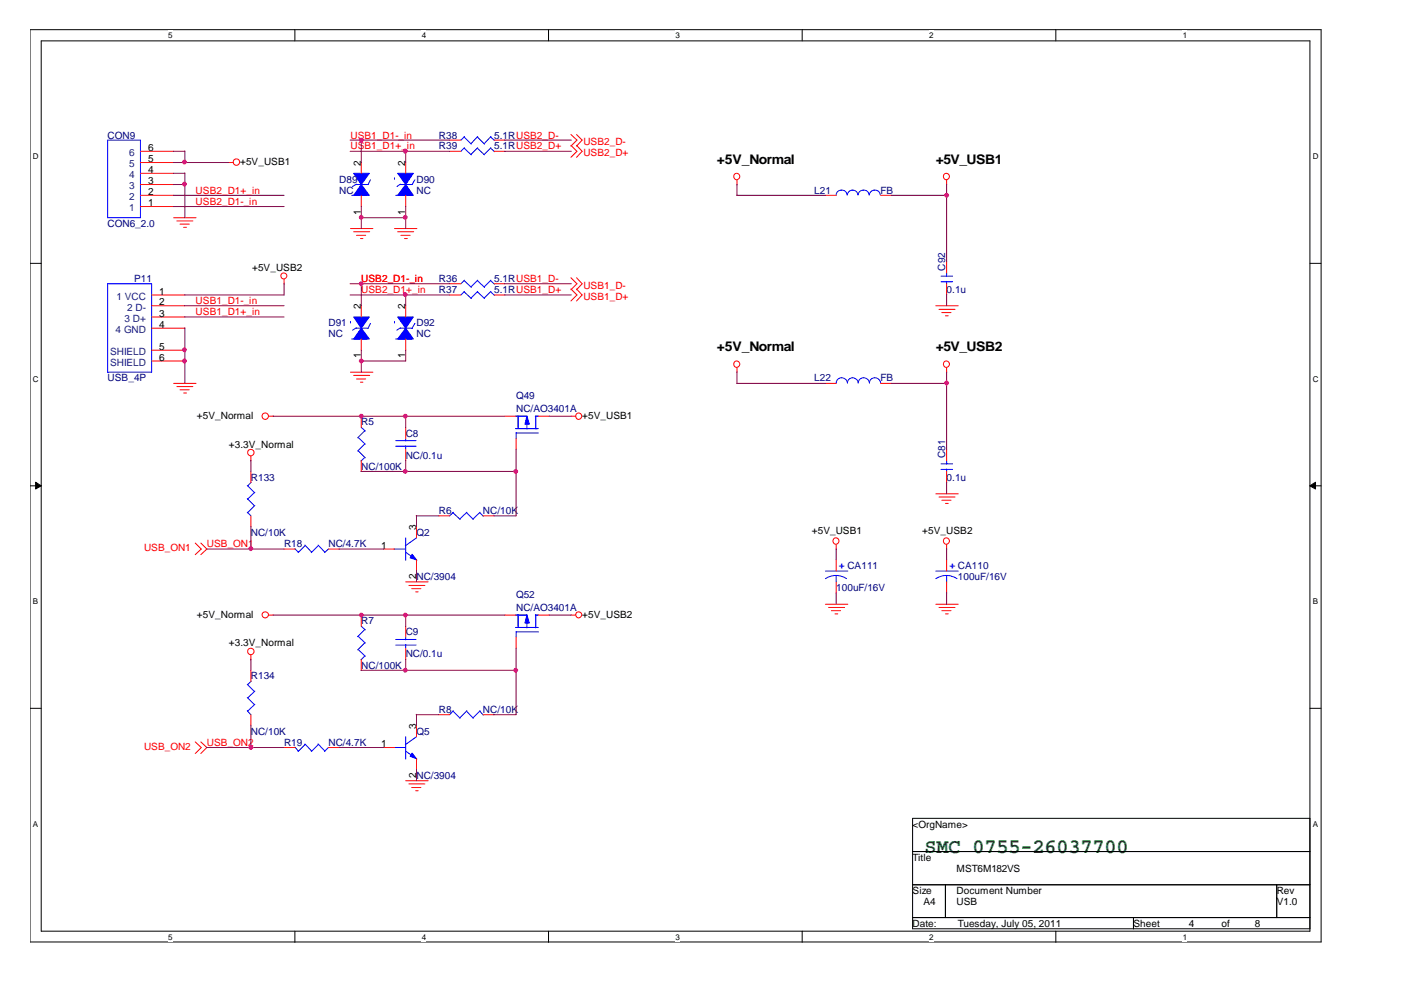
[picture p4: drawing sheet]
<svg xmlns="http://www.w3.org/2000/svg" width="297mm" height="210mm" viewBox="0 0 297 210" stroke-linecap="round" stroke-linejoin="round" font-family="sans-serif">
<path d="M6.3 6.3h273.3v193h-273.3zM8.7 8.7h268.5v188.3h-268.5z" fill="none" stroke="#000" stroke-width=".21"/>
<g fill="#fff">
<path d="M35.6 6.4h.9v2h-.9z"/>
<path d="M35.6 197.2h.9v2h-.9z"/>
</g>
<path d="M62.4 6.3v2.4M62.4 197v2.4" fill="none" stroke="#000" stroke-width=".21"/>
<g fill="#fff">
<path d="M89.2 6.4h1v2h-1z"/>
<path d="M89.2 197.2h1v2h-1z"/>
</g>
<path d="M116.1 6.3v2.4M116.1 197v2.4" fill="none" stroke="#000" stroke-width=".21"/>
<g fill="#fff">
<path d="M142.9 6.4h.9v2h-.9z"/>
<path d="M142.9 197.2h.9v2h-.9z"/>
</g>
<path d="M169.8 6.3v2.4M169.8 197v2.4" fill="none" stroke="#000" stroke-width=".21"/>
<g fill="#fff">
<path d="M196.6 6.4h.9v2h-.9z"/>
<path d="M196.6 197.2h.9v2h-.9z"/>
</g>
<path d="M223.4 6.3v2.4M223.4 197v2.4" fill="none" stroke="#000" stroke-width=".21"/>
<g fill="#fff">
<path d="M250.3 6.4h.9v2h-.9z"/>
<path d="M250.3 197.2h.9v2h-.9z"/>
<path d="M6.9 32.1h1.2v2h-1.2z"/>
<path d="M277.8 32.1h1.2v2h-1.2z"/>
<path d="M6.9 79.2h1.2v1.9h-1.2z"/>
<path d="M277.8 79.2h1.2v1.9h-1.2z"/>
</g>
<path d="M6.3 55.7h2.4M277.2 55.7h2.4" fill="none" stroke="#000" stroke-width=".21"/>
<g fill="#fff">
<path d="M6.9 126.3h1.1v1.9h-1.1z"/>
<path d="M277.8 126.3h1.1v1.9h-1.1z"/>
</g>
<path d="M6.3 102.8h2.4M277.2 102.8h2.4" fill="none" stroke="#000" stroke-width=".21"/>
<g fill="#000" stroke="#000" stroke-width=".21">
<path d="M7.5 102l1.2 .8-1.2 .7z" fill-rule="evenodd"/>
<path d="M277.2 102.8l1.2-.8v1.5z" fill-rule="evenodd"/>
</g>
<g fill="#fff">
<path d="M6.9 173.3h1.1v2h-1.1z"/>
<path d="M277.8 173.3h1.1v2h-1.1z"/>
</g>
<path d="M6.3 149.9h2.4M277.2 149.9h2.4M193.1 173.2h84.1v23.3h-84.1zM193.1 180.2h84.1M193.1 187.2h84.1M193.1 194.2h84.1M200.1 187.2v7M239.9 194.2v2.3M270.2 187.2v7" fill="none" stroke="#000" stroke-width=".21"/>
<g fill="none" stroke="#f00" stroke-width=".21">
<path d="M29.7 34.4h7M29.7 32h7M29.7 36.7h7M29.7 39h7M48.3 34.4h1.1M76.5 34.4v2.3M85.9 34.4v2.3M95.2 29.6h2.3M95.2 32h2.3M104.6 29.6h2.2M104.6 32h2.2M120.8 28.5l1.3 1.1-1.3 1.3"/>
<path d="M120.8 30.7l1.3 1.3-1.3 1.3M122 28.5l1.2 1.1-1.2 1.3M122 30.7l1.2 1.3-1.2 1.3M156 38.1v1M200.3 38.1v1M29.7 41.3h7M29.7 43.7h7M36.7 46.1h4.8M37.4 46.8h3.4M38.1 47.4h1.9M38.9 48.1h.6M60.1 59.1v1"/>
<path d="M74.2 48.4h4.7M74.8 49h3.4M75.4 49.8h2M76.3 50.5h.5M76.5 41.3v2.4M83.5 48.4h4.7M84.2 49h3.3M84.8 49.8h2M85.6 50.5h.6M85.9 41.3v2.4M120.8 58.8l1.3 1.2-1.3 1.3M122 58.8l1.2 1.2-1.2 1.3"/>
<path d="M174.7 41.3h2.3M186.4 41.3h2.2M200.3 55.4v2.4M32.1 64.7h7M32.1 62.4h7M32.1 67.1h7M32.1 69.4h7M32.1 74.1h7M32.1 76.4h7M74.2 78.8h4.7M74.8 79.4h3.4M76.5 64.7v2.4"/>
<path d="M76.5 71.7v2.4M85.9 64.7v2.4M85.9 71.7v2.4M95.2 62.4h2.3M95.2 60h2.3M104.6 62.4h2.2M104.6 60h2.2M120.8 61.1l1.3 1.3-1.3 1.3M122 61.1l1.2 1.3-1.2 1.3M156 77.8v1M198 64.7h4.8M198.7 65.5h3.4"/>
<path d="M199.3 66.1h2M200.1 66.8h.6M200.3 60v2.4M200.3 77.8v1M36.7 81.1h4.8M37.4 81.8h3.4M38.1 82.5h1.9M38.9 83.2h.6M53.1 96.5v1.1M53.1 99.8v2.3M56.9 88.1h1M75.4 80.2h2"/>
<path d="M76.3 80.9h.5M76.5 88.1v2.3M76.5 97.5v2.3M85.9 90.4v2.4M85.9 95.1v2.4M106.8 88.1h2.4M109.2 92.8v2.3M113.9 88.1h2.3M120.8 88.1h1M174.7 81.1h2.3M186.4 81.1h2.2M200.3 95.1v2.4"/>
<path d="M200.3 99.8v2.3M41.3 114.9l1.3 1.3-1.3 1.2M42.5 114.9l1.3 1.3-1.3 1.2M53.1 109.1v2.3M60.1 116.2h2.4M69.5 116.2h2.3M81.2 116.2h2.3M88.1 111.4v2.4M88.1 118.5v2.3M92.9 109.1h2.3M102.2 109.1h2.4M177 115.2v1.1"/>
<path d="M177 118.5v2.3M198 104.5h4.8M198.7 105.2h3.4M199.3 105.8h2M200.1 106.5h.6M200.3 115.2v1.1M200.3 118.5v2.3M53.1 138.6v1M56.9 130.1h1M76.5 130.1v2.4M76.5 139.5v2.3M85.9 123.1h4.7"/>
<path d="M85.9 132.5v2.3M85.9 137.2v2.3M86.5 123.9h3.4M87.1 124.6h2M88 125.2h.5M106.8 130.1h2.4M109.2 134.8v2.4M113.9 130.1h2.3M120.8 130.1h1M174.7 127.9h4.7M175.3 128.5h3.4M175.9 129.2h2"/>
<path d="M176.7 129.9h.6M177 123.1v2.4M198 127.9h4.8M198.7 128.5h3.4M199.3 129.2h2M200.1 129.9h.6M200.3 123.1v2.4M41.3 157l1.3 1.2-1.3 1.2M42.5 157l1.3 1.2-1.3 1.2M53.1 141.8v2.4M53.1 151.2v2.3M60.1 158.2h2.4"/>
<path d="M69.5 158.2h2.3M81.2 158.2h2.3M88.1 153.5v2.4M92.9 151.2h2.3M102.2 151.2h2.4M85.9 165.2h4.7M86.5 165.9h3.4M87.1 166.6h2M88 167.3h.5M88.1 160.5v2.4"/>
<circle cx="50" cy="34.3" r=".68"/>
<circle cx="155.9" cy="37.3" r=".66"/>
<circle cx="200.3" cy="37.3" r=".66"/>
<circle cx="60.1" cy="58.4" r=".64"/>
<circle cx="155.9" cy="77" r=".66"/>
<circle cx="200.3" cy="77" r=".66"/>
<circle cx="53.1" cy="95.8" r=".68"/>
<circle cx="56.1" cy="88.1" r=".68"/>
<circle cx="122.4" cy="88" r=".66"/>
<circle cx="176.9" cy="114.5" r=".66"/>
<circle cx="200.3" cy="114.5" r=".66"/>
<circle cx="53.1" cy="137.8" r=".68"/>
<circle cx="56.1" cy="130.1" r=".66"/>
<circle cx="122.5" cy="130.1" r=".64"/>
</g>
<g fill="none" stroke="#00f" stroke-width=".21">
<path d="M22.8 29.6h6.9v16.5h-6.9zM74.2 37.6v.3M75.4 39h2.6M75.4 39l-.8 .5M76.5 38.3v.7M78.4 38l-.5 1M83.5 37.6v.3M84.7 39h2.6M84.8 39l-.8 .5M85.9 38.3v.7M87.8 38l-.6 1M98.2 29l1.5 1.5"/>
<path d="M98.2 31.3l1.5 1.5M98.3 28.9l-.8 .7M98.3 31.3l-.8 .7M101 29l1.5 1.5M101 31.3l1.5 1.5M101.1 28.9l-1.4 1.5M101.1 31.3l-1.4 1.4M103.8 29l.8 .7M103.8 31.3l.8 .8M103.9 28.9l-1.5 1.5M103.9 31.3l-1.5 1.4M74.4 41.3h3.3"/>
<path d="M83.7 41.3h3.4M98.2 59.4l1.5 1.4M98.3 59.3l-.8 .7M101 59.4l1.5 1.4M101.1 59.3l-1.4 1.4M103.8 59.4l.8 .7M103.9 59.3l-1.5 1.4M177 41.2a1.15 1.15 0 0 1 1.1-1 1.15 1.15 0 0 1 1.1 1M179.3 41.2a1.1 1.1 0 0 1 1.1-1 1.1 1.1 0 0 1 1.1 1M181.6 41.2a1.15 1.15 0 0 1 1.2-1 1.15 1.15 0 0 1 1.1 1M184 41.2a1.15 1.15 0 0 1 1.1-1 1.15 1.15 0 0 1 1.2 1M199.1 58.4h2.5"/>
<path d="M199.1 59.6h2.5M200.3 57.8v.7M200.3 59.5v.5M22.8 60h9.3v18.8h-9.3zM74.2 68v.3M74.4 71.7h3.3M75.4 69.4h2.6M75.4 69.4l-.8 .5M76.5 68.6v.8M78.4 68.4l-.5 1M83.5 68v.3M83.7 71.7h3.4"/>
<path d="M84.7 69.4h2.6M84.8 69.4l-.8 .5M85.9 68.6v.8M87.8 68.4l-.6 1M98.2 61.7l1.5 1.5M98.3 61.7l-.8 .7M101 61.7l1.5 1.5M101.1 61.7l-1.4 1.4M103.8 61.7l.8 .8M103.9 61.7l-1.5 1.4M75.8 92.6l1.5 1.4M75.8 95.3l1.5 1.6"/>
<path d="M76.5 90.4l.8 .8M77.2 91.1l-1.5 1.5M77.2 93.9l-1.5 1.5M77.2 96.8l-.8 .8M83.7 94.4h4.4M83.7 93.2h4.4M85.9 92.8v.5M85.9 94.3v.8M109.1 90.7h4.8M109.1 88.1h2.4v2.7M109.2 91.5v1.3M109.2 91.6h4.8"/>
<path d="M109.6 88v2.7M113.3 88.1h.6M113.4 88.1v2.7M177 81a1.19 1.19 0 0 1 1.1-1.1 1.19 1.19 0 0 1 1.2 1.1 1.14 1.14 0 0 1 1.2-1.1 1.14 1.14 0 0 1 1.1 1.1 1.19 1.19 0 0 1 1.2-1.1 1.19 1.19 0 0 1 1.2 1.1 1.19 1.19 0 0 1 1.2-1.1 1.19 1.19 0 0 1 1.2 1.1M199.1 98.1h2.5M199.1 99.3h2.5M200.3 97.5v.7M200.3 99.2v.6M52.3 108.4l.8 .7M52.3 105.5l1.5 1.5M52.3 102.7l1.5 1.5M53.2 102l-.8 .8"/>
<path d="M53.9 106.9l-1.5 1.6M53.9 104.2l-1.5 1.4M62.4 116.1l.8 .8M64.5 115.3l1.5 1.6M64.6 115.4l-1.5 1.5M67.3 115.3l1.4 1.6M67.4 115.4l-1.5 1.5M69.5 116.2l-.8 .7M83.4 116.2h2.5M85.9 113.8v4.7M85.9 116.9l2.3 1.6M88.1 113.8l-2.3 1.7"/>
<path d="M95.8 108.5l1.6 1.4M95.9 108.4l-.7 .7M98.7 108.5l1.5 1.4M98.8 108.4l-1.5 1.4M101.5 108.5l.8 .7M101.6 108.4l-1.5 1.4M75.8 134.6l1.5 1.5M75.8 137.4l1.5 1.5M76.5 132.5l.8 .8M77.2 133.2l-1.5 1.5M77.2 136l-1.5 1.5M77.2 138.8l-.8 .8"/>
<path d="M83.7 136.5h4.4M83.7 135.3h4.4M85.9 134.8v.6M85.9 136.4v.8M109.1 130.1h2.4v2.8M109.1 132.8h4.8M109.2 133.6v1.2M109.2 133.7h4.8M109.6 130.1v2.7M113.3 130.1h.6M113.4 130.1v2.8M174.7 122.4a4.1 4.1 0 0 1 4.5 0"/>
<path d="M174.7 120.8h4.7M177 121.8v1.4M198 122.4a4.1 4.1 0 0 1 4.5 0M198 120.8h4.8M200.3 121.8v1.4M52.3 150.4l.8 .8M52.3 147.6l1.5 1.5M52.3 144.8l1.5 1.5M53.2 144.1l-.8 .8M53.9 149l-1.5 1.5M53.9 146.2l-1.5 1.5M62.4 158.1l.8 .8"/>
<path d="M64.5 157.4l1.5 1.5M64.6 157.5l-1.5 1.5M67.3 157.4l1.4 1.5M67.4 157.5l-1.5 1.5M69.5 158.2l-.8 .8M83.4 158.2h2.5M85.9 158.9l2.3 1.7M85.9 155.9v4.7M88.1 155.9l-2.3 1.7M95.8 150.5l1.6 1.5M95.9 150.4l-.7 .8M98.7 150.5l1.5 1.5"/>
<path d="M98.8 150.4l-1.5 1.5M101.5 150.5l.8 .8M101.6 150.4l-1.5 1.5"/>
</g>
<g fill="#00f" stroke="#00f" stroke-width=".21">
<path d="M111.5 88.1l.5 1.7h-.9z" fill-rule="evenodd"/>
<path d="M87.2 159.4l.9 1.1-1.3-.5z" fill-rule="evenodd"/>
<path d="M111.5 130.1l.5 1.7h-.9z" fill-rule="evenodd"/>
<path d="M76.5 39l1.6 2.3h-3.3z" fill-rule="evenodd"/>
<path d="M74.8 36.7h3.3l-1.6 2.3z" fill-rule="evenodd"/>
<path d="M76.5 69.4l1.6 2.3h-3.3z" fill-rule="evenodd"/>
<path d="M74.8 67.1h3.3l-1.6 2.3z" fill-rule="evenodd"/>
<path d="M87.2 117.3l.9 1.2-1.3-.5z" fill-rule="evenodd"/>
<path d="M85.9 69.4l1.6 2.3h-3.3z" fill-rule="evenodd"/>
<path d="M84.2 67.1h3.3l-1.6 2.3z" fill-rule="evenodd"/>
<path d="M85.9 39l1.6 2.3h-3.3z" fill-rule="evenodd"/>
<path d="M84.2 36.7h3.3l-1.6 2.3z" fill-rule="evenodd"/>
</g>
<g fill="none" stroke="#800040" stroke-width=".21">
<path d="M36.7 32h2.4M36.7 34.4h11.7M36.7 36.7h2.4M36.7 39h2.4M39.1 31.9v2.5M39.1 36.6v9.5M74.1 29.6h21.1M74.1 32h21.1M76.5 29.6v4.8M85.9 31.9v2.5M106.8 29.6h14.1M106.8 32h14.1"/>
<path d="M156 39v2.3M200.3 39v16.4M36.7 41.3h23.4M36.7 43.7h23.4M60.1 60v2.4h-21.1M76.4 46.1h9.5M76.5 43.6v4.8M76.5 60v4.7M85.9 43.6v4.8M155.9 41.3h18.8M188.6 41.3h11.7M39 64.7h21.1"/>
<path d="M39 67.1h21.1M39.1 69.4v11.7M74.1 60h21.1M74.1 62.4h21.1M76.5 74v4.8M85.9 62.3v2.4M85.9 74v2.4h-9.5M106.8 60h14.1M106.8 62.4h14.1M156 78.7v2.4M200.3 62.3v2.4M200.3 78.7v16.4"/>
<path d="M53.1 97.4v2.4M57.7 88.1h49.1M76.4 99.8h32.8M85.9 88v2.4M85.9 97.4v2.4M109.2 95v14.1h-4.7M116.2 88.1h4.7M155.9 81.1h18.8M188.6 81.1h11.7M43.7 116.2h16.4M53.1 111.4v4.8M71.7 116.2h9.5"/>
<path d="M88.1 109.1h4.8M88.1 109.1v2.3M177 116.1v2.4M200.3 102v2.5M200.3 116.1v2.4M53.1 139.5v2.3M57.7 130.1h49.1M85.9 130.1v2.4M85.9 139.5v2.3M88.1 120.7v2.4M109.2 137.1v14.1h-4.7M116.2 130.1h4.7"/>
<path d="M177 125.4v2.5M200.3 125.4v2.5M43.7 158.2h16.4M53.1 153.4v4.8M71.7 158.2h9.5M76.4 141.8h32.8M88.1 151.2h4.8M88.1 151.1v2.4M88.1 162.8v2.4"/>
</g>
<g fill="#f0f" stroke="#f0f" stroke-width=".21">
<circle cx="200.3" cy="81" r=".42"/>
<circle cx="200.3" cy="41.3" r=".42"/>
<circle cx="85.8" cy="46" r=".42"/>
<circle cx="76.5" cy="46" r=".42"/>
<circle cx="76.5" cy="76.4" r=".42"/>
<circle cx="76.5" cy="29.6" r=".42"/>
<circle cx="85.7" cy="32" r=".45"/>
<circle cx="76.5" cy="60" r=".42"/>
<circle cx="85.8" cy="62.3" r=".42"/>
<circle cx="53.1" cy="158.2" r=".42"/>
<circle cx="85.8" cy="130.1" r=".42"/>
<circle cx="76.5" cy="130.1" r=".42"/>
<circle cx="85.8" cy="141.8" r=".42"/>
<circle cx="109.1" cy="141.8" r=".42"/>
<circle cx="53.1" cy="116.1" r=".42"/>
<circle cx="85.8" cy="88.1" r=".42"/>
<circle cx="76.5" cy="88.1" r=".42"/>
<circle cx="85.8" cy="99.7" r=".42"/>
<circle cx="109.1" cy="99.7" r=".42"/>
<circle cx="39" cy="34.3" r=".42"/>
<circle cx="39" cy="39" r=".42"/>
<circle cx="39" cy="76.4" r=".42"/>
<circle cx="39" cy="74" r=".42"/>
</g>
<text font-size="4.4" fill="#008000" x="195.7" y="180.5">SMC 0755-26037700</text>
<g font-size="2.8">
<text x="151.7" y="34.6">+5V_Normal</text>
<text x="198" y="34.6">+5V_USB1</text>
<text x="151.7" y="74.4">+5V_Normal</text>
<text x="198" y="74.4">+5V_USB2</text>
</g>
<g font-size="2.4" fill="#00f">
<text x="177.5" y="120.4">+ CA111</text>
<text x="200.8" y="120.4">+ CA110</text>
</g>
<g font-size="2.1" fill="#000080">
<text x="22.8" y="29.3">CON9</text>
<text x="92.9" y="29.3">R38</text>
<text x="104.6" y="29.3">5.1RUSB2_D-</text>
<text x="92.9" y="31.6">R39</text>
<text x="104.6" y="31.6">5.1RUSB2_D+</text>
<text x="71.8" y="38.6">D89</text>
<text x="71.8" y="41">NC</text>
<text x="88.1" y="38.6">D90</text>
<text x="88.1" y="41">NC</text>
<text x="172.3" y="41">L21</text>
<text x="186.4" y="41">FB</text>
<text x="22.8" y="48">CON6_2.0</text>
<text x="28.4" y="59.7">P11</text>
<text x="92.9" y="59.7">R36</text>
<text x="104.6" y="59.7">5.1RUSB1_D-</text>
<text x="200" y="57.2" transform="rotate(-90 200 57.2)">C92</text>
<text x="92.9" y="62">R37</text>
<text x="104.6" y="62">5.1RUSB1_D+</text>
<text x="200.3" y="62">0.1u</text>
<text x="69.5" y="69">D91</text>
<text x="69.5" y="71.4">NC</text>
<text x="88.1" y="69">D92</text>
<text x="88.1" y="71.4">NC</text>
<text x="22.8" y="80.7">USB_4P</text>
<text x="172.3" y="80.7">L22</text>
<text x="186.4" y="80.7">FB</text>
<text x="109.2" y="84.4">Q49</text>
<text x="109.2" y="87.2">NC/AO3401A</text>
<text x="76.5" y="90">R5</text>
<text x="85.9" y="92.4">C8</text>
<text x="53.1" y="101.7">R133</text>
<text x="76.5" y="99.4">NC/100K</text>
<text x="85.9" y="97">NC/0.1u</text>
<text x="200" y="97" transform="rotate(-90 200 97)">C81</text>
<text x="200.3" y="101.7">0.1u</text>
<text x="53.1" y="113.4">NC/10K</text>
<text x="88.1" y="113.4">Q2</text>
<text x="92.9" y="108.7">R6</text>
<text x="102.2" y="108.7">NC/10K</text>
<text x="60.1" y="115.8">R18</text>
<text x="69.5" y="115.8">NC/4.7K</text>
<text x="88.1" y="122.8">NC/3904</text>
<text x="177" y="125.1">100uF/16V</text>
<text x="202.7" y="122.8">100uF/16V</text>
<text x="109.2" y="126.5">Q52</text>
<text x="109.2" y="129.3">NC/AO3401A</text>
<text x="76.5" y="132.1">R7</text>
<text x="85.9" y="134.5">C9</text>
<text x="53.1" y="143.8">R134</text>
<text x="76.5" y="141.5">NC/100K</text>
<text x="85.9" y="139.1">NC/0.1u</text>
<text x="53.1" y="155.5">NC/10K</text>
<text x="88.1" y="155.5">Q5</text>
<text x="92.9" y="150.8">R8</text>
<text x="102.2" y="150.8">NC/10K</text>
<text x="60.1" y="157.8">R19</text>
<text x="69.5" y="157.8">NC/4.7K</text>
<text x="88.1" y="164.9">NC/3904</text>
</g>
<g font-size="2.1" fill="#f00">
<text x="74.2" y="29.3">USB1_D1-_in</text>
<text x="74.2" y="31.6">USB1_D1+_in</text>
<text x="123.4" y="30.7">USB2_D-</text>
<text x="123.4" y="33">USB2_D+</text>
<text x="41.4" y="41">USB2_D1+_in</text>
<text x="41.4" y="43.3">USB2_D1-_in</text>
<text x="76.5" y="59.7">USB2_D1-_in</text>
<text x="41.4" y="64.4">USB1_D1-_in</text>
<text x="76.5" y="62">USB2_D1+_in</text>
<text x="123.4" y="61.1">USB1_D-</text>
<text x="123.4" y="63.4">USB1_D+</text>
<text x="41.4" y="66.6">USB1_D1+_in</text>
<text x="30.5" y="116.7">USB_ON1</text>
<text x="43.8" y="115.8">USB_ON1</text>
<text x="30.5" y="158.8">USB_ON2</text>
<text x="43.8" y="157.8">USB_ON2</text>
</g>
<g font-size="2.1" fill="#004080">
<text x="27.3" y="33">6</text>
<text x="27.3" y="35.4">5</text>
<text x="27.3" y="37.7">4</text>
<text x="27.3" y="40.1">3</text>
<text x="27.3" y="42.3">2</text>
<text x="27.3" y="44.7">1</text>
<text x="24.6" y="63.4">1 VCC</text>
<text x="26.9" y="65.7">2 D-</text>
<text x="24.5" y="70.5">4 GND</text>
<text x="26.3" y="68.1">3 D+</text>
<text x="23.3" y="75.1">SHIELD</text>
<text x="23.3" y="77.4">SHIELD</text>
</g>
<g font-size="2.1">
<text x="31.3" y="31.9">6</text>
<text x="31.3" y="34.3">5</text>
<text x="50.8" y="34.9">+5V_USB1</text>
<text x="76.4" y="35.1" transform="rotate(-90 76.4 35.1)">2</text>
<text x="85.8" y="35.1" transform="rotate(-90 85.8 35.1)">2</text>
<text x="31.3" y="36.6">4</text>
<text x="31.3" y="39">3</text>
<text x="31.3" y="41.2">2</text>
<text x="31.3" y="43.6">1</text>
<text x="76.4" y="45.4" transform="rotate(-90 76.4 45.4)">1</text>
<text x="85.8" y="45.4" transform="rotate(-90 85.8 45.4)">1</text>
<text x="53.3" y="57.3">+5V_USB2</text>
<text x="33.7" y="62.3">1</text>
<text x="33.7" y="64.6">2</text>
<text x="76.4" y="65.5" transform="rotate(-90 76.4 65.5)">2</text>
<text x="85.8" y="65.5" transform="rotate(-90 85.8 65.5)">2</text>
<text x="33.7" y="67">3</text>
<text x="33.7" y="69.4">4</text>
<text x="33.7" y="74">5</text>
<text x="33.7" y="76.3">6</text>
<text x="76.4" y="75.8" transform="rotate(-90 76.4 75.8)">1</text>
<text x="85.8" y="75.8" transform="rotate(-90 85.8 75.8)">1</text>
<text x="41.7" y="88.7">+5V_Normal</text>
<text x="123.2" y="88.7">+5V_USB1</text>
<text x="48.4" y="94.8">+3.3V_Normal</text>
<text x="88.1" y="112.2" transform="rotate(-90 88.1 112.2)">3</text>
<text x="171.8" y="113">+5V_USB1</text>
<text x="195.2" y="113">+5V_USB2</text>
<text x="80.7" y="116.1">1</text>
<text x="88.1" y="122.5" transform="rotate(-90 88.1 122.5)">2</text>
<text x="41.7" y="130.7">+5V_Normal</text>
<text x="123.2" y="130.7">+5V_USB2</text>
<text x="48.4" y="136.8">+3.3V_Normal</text>
<text x="88.1" y="154.3" transform="rotate(-90 88.1 154.3)">3</text>
<text x="80.7" y="158.1">1</text>
<text x="88.1" y="164.6" transform="rotate(-90 88.1 164.6)">2</text>
<text x="193.1" y="175.1">&lt;OrgName&gt;</text>
<text x="193.1" y="182.1">Title</text>
<text x="202.4" y="184.4">MST6M182VS</text>
<text x="193.1" y="189.2">Size</text>
<text x="195.4" y="191.4">A4</text>
<text x="202.4" y="189.2">Document Number</text>
<text x="202.4" y="191.4">USB</text>
<text x="270.2" y="189.2">Rev</text>
<text x="270.2" y="191.4">V1.0</text>
<text x="193.1" y="196.1">Date:</text>
<text x="202.7" y="196.1">Tuesday, July 05, 2011</text>
<text x="239.9" y="196.1">Sheet</text>
<text x="251.5" y="196.1">4</text>
<text x="258.5" y="196.1">of</text>
<text x="265.5" y="196.1">8</text>
</g>
<g font-size="1.7">
<text x="35.6" y="8.1">5</text>
<text x="89.2" y="8.1">4</text>
<text x="142.9" y="8.1">3</text>
<text x="196.6" y="8.1">2</text>
<text x="250.3" y="8.1">1</text>
<text x="6.9" y="33.7">D</text>
<text x="277.8" y="33.7">D</text>
<text x="6.9" y="80.8">C</text>
<text x="277.8" y="80.8">C</text>
<text x="6.9" y="127.9">B</text>
<text x="277.8" y="127.9">B</text>
<text x="6.9" y="174.9">A</text>
<text x="277.8" y="174.9">A</text>
<text x="35.6" y="198.8">5</text>
<text x="89.2" y="198.8">4</text>
<text x="142.9" y="198.8">3</text>
<text x="196.6" y="198.8">2</text>
<text x="250.3" y="198.8">1</text>
</g>
</svg>
